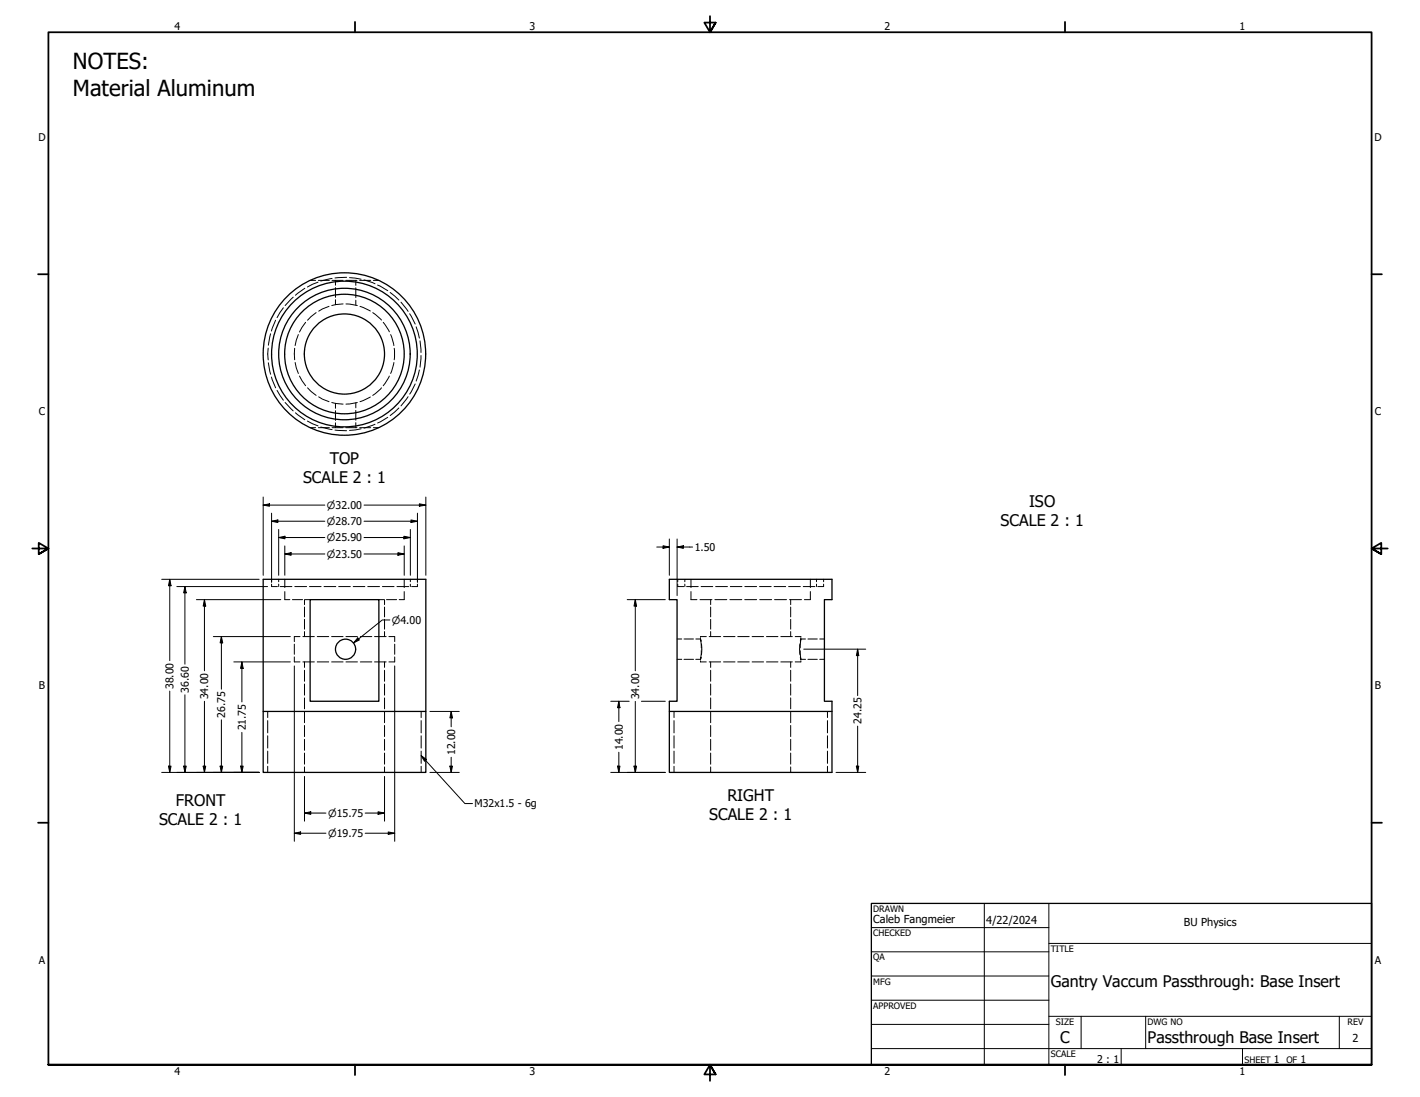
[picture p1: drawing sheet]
<svg xmlns="http://www.w3.org/2000/svg" width="559mm" height="432mm" viewBox="0 0 559 432" stroke-linecap="round" stroke-linejoin="round" font-family="sans-serif">
<!-- layer: Hidden (ANSI) -->
<g fill="none" stroke="#000" stroke-width=".39">
<path d="M122 110.4h2.2M125.3 110.4h4.3M130.7 110.4h4.3M132 110.4v1.9M132 113.2v3.8M132 118v2M135 119.6l-4.4 .7M136.1 110.4h4.4M136.1 119.6l4.5 .7M140 110.4v1.9M140 113.3v3.9M140 118.2v1.9"/>
<path d="M141.5 110.4h4.4M146.9 110.4h2.2M116 137.1v4.5M117.4 131.7l-1.3 4.3M120.3 126.9l-2.4 3.8M124.4 123.1l-3.4 2.9M129.5 120.6l-4.1 1.9M141.7 120.6l4 1.8M146.7 123.1l3.4 2.9M150.8 126.9l2.4 3.7M153.7 131.7l1.3 4.3M155.1 137.1v4.5"/>
<path d="M116.1 142.7l1.3 4.3M117.9 148l2.4 3.8M121 152.7l3.4 2.9M125.4 156.2l4.1 1.9M130.6 158.4l4.4 .7M132 158.8v1.9M140 158.6v1.9M140.6 158.4l-4.5 .7M145.7 156.3l-4 1.8M150.1 152.7l-3.4 2.9M153.2 148l-2.4 3.8M155 142.7l-1.3 4.3"/>
<path d="M122 168.3h2.2M125.3 168.3h4.3M130.7 168.3h4.3M132 161.7v3.8M132 166.4v1.9M136.1 168.3h4.4M140 161.5v3.9M140 166.4v1.9M141.5 168.3h4.4M146.9 168.3h2.2M106.9 229.9v1h2.3M106.9 228v1"/>
<path d="M109.7 228v1M109.7 229.9v1M110.3 230.9h4.6M112.1 232.9v3.1h1.9M112.1 228v3.3M115.1 236h4M116 230.9h4.6M119.8 236v2M119.8 239v3.8M120 236h2M121.8 230.9h4.6M127.5 230.9h4.6"/>
<path d="M133.3 230.9h4.6M139 230.9h4.6M144.7 230.9h4.7M149.1 236h2M150.5 230.9h4.6M151.3 236v2M151.3 239v3.8M152.1 236h4M156.2 230.9h4.6M159.1 232.9v3.1h-2M159.1 228v3.3M161.5 228v1"/>
<path d="M161.5 229.9v1M164.3 229.9v1h-2.3M164.3 228v1M266.7 229.9v1h2.3M266.7 228v1M269.5 228v1M269.5 229.9v1M270.2 230.9h4.6M271.9 232.9v3.1h2.4M271.9 228v3.3M275.5 236h4.7M275.9 230.9h4.6"/>
<path d="M279.7 236v2M279.7 239v3.8M281.3 236h4.7M281.6 230.9h4.7M287.2 236h4.7M287.4 230.9h4.6M293.1 236h4.7M293.1 230.9h4.7M298.9 230.9h4.6M299 236h4.7M304.6 230.9h4.6M304.8 236h4.7"/>
<path d="M310.3 230.9h4.7M310.7 236h4.7M311.1 236v2M311.1 239v3.8M316.1 230.9h4.6M318.9 232.9v3.1h-2.4M318.9 228v3.3M321.3 228v1M321.3 229.9v1M324.1 229.9v1h-2.3M324.1 228v1M115.8 258.6v1.9h2.2"/>
<path d="M115.8 253.6v4M118 250.6h-2.2v1.9M119.2 250.6h4.5M119.8 243.8v3.8M119.8 248.6v2M124.8 250.6h4.5M130.5 250.6h4.5M136.1 250.6h4.6M141.8 250.6h4.5M147.4 250.6h4.6M151.3 243.8v3.8M151.3 248.6v2"/>
<path d="M153 250.6h2.3v1.9M155.3 258.6v1.9h-2.3M155.3 253.6v4M266.4 251.5h1.9M266.4 259.5h1.9M269.2 251.5h3.7M269.2 259.5h3.7M273.8 259.5h1.9v.3M275.7 251.3v.2h-1.9M275.9 252.3l-.2-.8 .3 3.5M276 256.1l-.3 3.4 .2-.7M276 253.4v4.3"/>
<path d="M277.9 250.6h-2.2v.3M279.1 250.6h4.5M279.7 243.8v3.8M279.7 248.6v2M284.7 250.6h4.5M290.3 250.6h4.5M296 250.6h4.5M301.6 250.6h4.5M307.3 250.6h4.5M311.1 243.8v3.8M311.1 248.6v2M312.9 250.6h2.3v.3"/>
<path d="M314.8 253.4v4.3M314.8 256.1l.4 3.4-.2-.7M315 252.3l.2-.8-.4 3.5M315.2 251.3v.2h1.8M317 259.5h-1.8v.3M317.9 251.5h3.7M317.9 259.5h3.7M322.6 251.5h1.8M322.6 259.5h1.8M119.2 260.5h4.5M119.8 260.5v2.2M119.8 263.8v4.4"/>
<path d="M119.8 269.2v4.4M119.8 274.7v4.3M124.8 260.5h4.5M130.5 260.5h4.5M136.1 260.5h4.6M141.8 260.5h4.5M147.4 260.5h4.6M151.3 260.5v2.2M151.3 263.8v4.4M151.3 269.2v4.4M151.3 274.7v4.3M275.7 260.2v.3h2.2"/>
<path d="M279.1 260.5h4.5M279.7 260.5v2.2M279.7 263.8v4.4M279.7 269.2v4.4M279.7 274.7v4.3M284.7 260.5h4.5M290.3 260.5h4.5M296 260.5h4.5M301.6 260.5h4.5M307.3 260.5h4.5M311.1 260.5v2.2M311.1 263.8v4.4"/>
<path d="M311.1 269.2v4.4M311.1 274.7v4.3M315.2 260.2v.3h-2.3M119.8 280.1v4.4M119.8 285.6v4.3M119.8 291v4.3M119.8 296.4v4.4M151.3 280.1v4.4M151.3 285.6v4.3M151.3 291v4.3M151.3 296.4v4.4M279.7 280.1v4.4"/>
<path d="M279.7 285.6v4.3M279.7 291v4.3M279.7 296.4v4.4M311.1 280.1v4.4M311.1 285.6v4.3M311.1 291v4.3M311.1 296.4v4.4M119.8 301.9v2.1M151.3 301.9v2.1M279.7 301.9v2.1M311.1 301.9v2.1"/>
</g>
<!-- layer: Hidden Narrow (ANSI) -->
<g fill="none" stroke="#000" stroke-width=".39">
<path d="M115.4 117l-3.2 3.3M120 113.5l-3.7 2.7M125.2 111.1l-4.2 1.9M130.7 109.6l-4.5 1M136.4 109.2l-4.6 .2M137.5 109.3l4.6 .6M143.3 110.2l4.3 1.5M148.6 112.2l4 2.2M153.5 115.1l3.5 3M157.8 118.9l2.8 3.7M105.5 137v4.7M106.5 131.4l-.9 4.5"/>
<path d="M108.5 126l-1.7 4.3M111.5 121.2l-2.5 3.8M161.2 123.5l2.2 4.1M163.8 128.7l1.2 4.4M165.3 134.2l.4 4.5M165.7 140l-.4 4.5M105.6 142.8l.9 4.5M106.8 148.4l1.7 4.3M109 153.7l2.5 3.8M112.2 158.4l3.2 3.3M160.6 156.1l-2.8 3.7M163.4 151.1l-2.2 4"/>
<path d="M165 145.6l-1.2 4.4M116.3 162.5l3.7 2.7M121 165.7l4.2 1.9M126.2 168.1l4.5 1M131.8 169.3l4.6 .2M142.1 168.8l-4.6 .6M147.6 167l-4.3 1.5M152.6 164.3l-4 2.2M157 160.6l-3.5 3M105.3 280v2.4M105.3 283.7v4.8M105.3 289.6v4.8"/>
<path d="M105.3 295.7v4.8M165.7 280v2.4M165.7 283.7v4.8M165.7 289.6v4.8M165.7 295.7v4.8M265.2 280v2.4M265.2 283.7v4.8M265.2 289.6v4.8M265.2 295.7v4.8M325.6 280v2.4M325.6 283.7v4.8M325.6 289.6v4.8"/>
<path d="M325.6 295.7v4.8M105.3 301.6v2.4M165.7 301.6v2.4M265.2 301.6v2.4M325.6 301.6v2.4"/>
</g>
<!-- layer: Visible (ANSI) -->
<g fill="none" stroke="#000" stroke-width=".51">
<path d="M103.6 228h64v76h-64zM122 236h27.1v40h-27.1zM263.4 228h64v8h-3v40h3v28h-64v-28h3v-40h-3zM103.6 280h64M263.4 280h64"/>
<circle cx="135.5" cy="139.3" r="32"/>
<circle cx="135.5" cy="139.4" r="25.9"/>
<circle cx="135.5" cy="139.4" r="15.8"/>
<circle cx="135.5" cy="139.4" r="23.5"/>
<circle cx="135.5" cy="139.4" r="28.7"/>
<circle cx="136" cy="255.6" r="4"/>
</g>
<!-- layer: Border (ANSI) -->
<g fill="none" stroke="#000" stroke-width=".7">
<path d="M139.7 8.6v4.1M279.4 6.3v6.4l-2.2-3.8h4.4l-2.2 3.8 2.2-3.8M419.1 8.6v4.1M15 107.9h4M539.8 107.9h4M12.7 215.9h6.3l-3.8-2.2v4.4l3.8-2.2-3.8 2.2M546.1 215.9h-6.3l3.8-2.2v4.4l-3.8-2.2 3.8 2.2M15 323.8h4M539.8 323.8h4M19 419.1v-406.4h520.8v406.4h-520.8h520.8M139.7 419.1v4.1M419.1 419.1v4.1"/>
<path d="M281.6 422.9l-2.2-3.8 2.2 3.8h-4.4l2.2-3.8v6.3"/>
</g>
<!-- layer: Title (ANSI) -->
<g fill="none" stroke="#000" stroke-width=".39">
<path d="M387.3 355.6v63.5M412.7 355.6v63.5M342.9 365.1h69.8M342.9 374.6h69.8M412.7 371.3h127.1M342.9 384.2h69.8M342.9 393.7h69.8M342.9 412.7h196.9M342.9 403.2h69.8M412.7 400h127.1M425.4 400v12.7M441.2 412.7v6.4"/>
<path d="M450.8 400v12.7M488.9 412.7v6.4M527 400v12.7"/>
</g>
<path d="M342.9 355.6h196.9v63.5h-196.9z" fill="none" stroke="#000" stroke-width=".51"/>
<!-- layer: Dimension (ANSI) -->
<g fill="none" stroke="#000" stroke-width=".39">
<path d="M103.6 198.8l2.4-.5v1zM103.6 198.8h24.2M103.6 195.6v30.8M143.3 198.8h24.3M165 198.3l2.6 .5-2.6 .5zM167.6 195.6v30.8M106.9 205.2l2.4-.5v1zM106.9 205.2h20.9M106.9 202v27.2M109.7 211.6l2.4-.5v1zM109.7 211.6h18.1M109.7 208.4v18"/>
<path d="M112.1 218.1l2.5-.5v1zM112.1 218.1h15.7M112.1 214.9v11.5M143.3 218.1h15.8M143.3 205.2h21M143.3 211.6h18.2M156.6 217.6l2.5 .5-2.5 .5zM158.9 211.1l2.6 .5-2.6 .5zM159.1 214.9v11.5M161.5 208.4v18M161.7 204.7l2.6 .5-2.6 .5zM164.3 202v27.2"/>
<path d="M258.4 215.3h5M260.9 214.8l2.5 .5-2.5 .5zM263.4 212.2v14.2M266.4 215.3l2.5-.5v1zM266.4 215.3h6.1M266.4 212.2v22.2M63.6 228h38.4M66.8 228l.5 2.6h-1zM66.8 228v32M69.6 230.9h35.7M72.8 230.9l.5 2.5h-1zM72.8 230.9v30.5"/>
<path d="M77.3 236h33.2M80.5 236l.5 2.6h-1.1zM80.5 236v28M246.8 236h15M250 236l.5 2.6h-1zM250 236v28M83.9 250.6h30.3M87.1 250.6l.5 2.4h-1zM87.1 250.6v20.7M140.8 251.1l.6 .8-2.3 1.1zM153.4 244h-3l-11.3 9M316.3 255.5h24.4"/>
<path d="M337.5 255.5l.4 2.6h-.9zM337.5 255.5v18.3M66.8 272v32M72.8 273.5v30.5M80.5 276v28M92 260.5h22.2M95.2 260.5l.5 2.6h-1zM95.2 260.5v15.8M115.8 262.1v69.1M155.3 262.1v69.1M240.3 276h7.3M243.5 276l.5 2.6h-1z"/>
<path d="M243.5 276v8M250 276.1v27.9M252.4 276h9.4M87.1 283.3v20.7M95.2 288.3v15.7M169.2 280h11.5M177.5 280l.6 2.6h-1.1zM177.5 280v6.1M177.5 298.1v5.9M243.5 296.1v7.9M337.5 285.8v18.2M63.6 304h38.4"/>
<path d="M66.3 301.6h1l-.5 2.4zM72.3 301.6h1l-.5 2.4zM79.9 301.6h1.1l-.5 2.4zM86.6 301.6h1l-.5 2.4zM94.7 301.6h1l-.5 2.4zM119.8 305.6v17.6M148.8 319.5l2.5 .5-2.5 .5zM151.3 305.6v17.6M169.2 304h11.5M177 301.6h1.1l-.6 2.4zM240.3 304h21.5M243 301.6h1l-.5 2.4z"/>
<path d="M249.5 301.6h1l-.5 2.4zM329 304h11.7M337 301.6h.9l-.4 2.4zM115.8 328l2.5-.5v.9zM115.8 328h12.5M119.8 320l2.5-.5v1zM119.8 320h8.5M143.7 328h11.6M143.7 320h7.6M152.8 327.5l2.5 .5-2.5 .4z"/>
</g>
<g fill="#000">
<path d="M103.6 198.8l2.4-.5v1zM165 198.3l2.6 .5-2.6 .5zM106.9 205.2l2.4-.5v1zM109.7 211.6l2.4-.5v1zM112.1 218.1l2.5-.5v1zM156.6 217.6l2.5 .5-2.5 .5zM158.9 211.1l2.6 .5-2.6 .5zM161.7 204.7l2.6 .5-2.6 .5zM260.9 214.8l2.5 .5-2.5 .5zM266.4 215.3l2.5-.5v1zM66.8 228l.5 2.6h-1zM72.8 230.9l.5 2.5h-1z"/>
<path d="M80.5 236l.5 2.6h-1.1zM250 236l.5 2.6h-1zM87.1 250.6l.5 2.4h-1zM140.8 251.1l.6 .8-2.3 1.1zM337.5 255.5l.4 2.6h-.9zM95.2 260.5l.5 2.6h-1zM243.5 276l.5 2.6h-1zM177.5 280l.6 2.6h-1.1zM66.3 301.6h1l-.5 2.4zM72.3 301.6h1l-.5 2.4zM79.9 301.6h1.1l-.5 2.4zM86.6 301.6h1l-.5 2.4z"/>
<path d="M94.7 301.6h1l-.5 2.4zM119.8 320l2.5-.5v1zM177 301.6h1.1l-.6 2.4zM243 301.6h1l-.5 2.4zM249.5 301.6h1l-.5 2.4zM337 301.6h.9l-.4 2.4zM115.8 328l2.5-.5v.9zM148.8 319.5l2.5 .5-2.5 .5zM152.8 327.5l2.5 .5-2.5 .4z"/>
</g>
<!-- layer: Symbol (ANSI) -->
<path d="M165.7 297.4l2.1 1.6-.7 .7zM165.7 297.4l17.2 18.9h3" fill="none" stroke="#000" stroke-width=".39"/>
<path d="M165.7 297.4l2.1 1.6-.7 .7z" fill="#000"/>
<g font-size="8.7">
<text x="28.7" y="27.3">NOTES:</text>
<text x="28.7" y="37.7">Material Aluminum</text>
</g>
<g font-size="6.3">
<text x="129.8" y="182.5">TOP</text>
<text x="119.3" y="190.1">SCALE 2 : 1</text>
<text x="404.9" y="199.5">ISO</text>
<text x="393.8" y="207.1">SCALE 2 : 1</text>
<text x="69.2" y="317.2">FRONT</text>
<text x="286.3" y="315.2">RIGHT</text>
<text x="279.1" y="322.7">SCALE 2 : 1</text>
<text x="62.6" y="324.8">SCALE 2 : 1</text>
<text x="413.5" y="388.5">Gantry Vaccum Passthrough: Base Insert</text>
<text x="417.2" y="410.6">C</text>
<text x="451.6" y="410.7">Passthrough Base Insert</text>
</g>
<g font-size="4.3">
<text x="343.7" y="363.5">Caleb Fangmeier</text>
<text x="388.1" y="363.7">4/22/2024</text>
<text x="465.9" y="364.7">BU Physics</text>
<text x="532.2" y="410">2</text>
</g>
<g font-size="4.2">
<text x="68.7" y="11.7">4</text>
<text x="208.4" y="11.7">3</text>
<text x="348.1" y="11.7">2</text>
<text x="487.8" y="11.7">1</text>
<text x="15.1" y="55.5">D</text>
<text x="540.9" y="55.5">D</text>
<text x="15.2" y="163.4">C</text>
<text x="541" y="163.4">C</text>
<text x="273.4" y="216.9">1.50</text>
<text x="15.3" y="271.4">B</text>
<text x="68.3" y="271.3" transform="rotate(-90 68.3 271.3)">38.00</text>
<text x="74.3" y="272.7" transform="rotate(-90 74.3 272.7)">36.60</text>
<text x="82" y="275.3" transform="rotate(-90 82 275.3)">34.00</text>
<text x="251.5" y="275.3" transform="rotate(-90 251.5 275.3)">34.00</text>
<text x="541.1" y="271.4">B</text>
<text x="88.6" y="282.5" transform="rotate(-90 88.6 282.5)">26.75</text>
<text x="96.7" y="287.5" transform="rotate(-90 96.7 287.5)">21.75</text>
<text x="339" y="285" transform="rotate(-90 339 285)">24.25</text>
<text x="179.1" y="297.2" transform="rotate(-90 179.1 297.2)">12.00</text>
<text x="245" y="295.3" transform="rotate(-90 245 295.3)">14.00</text>
<text x="186.8" y="317.8">M32x1.5 - 6g</text>
<text x="15.2" y="379.3">A</text>
<text x="541" y="379.3">A</text>
<text x="431.7" y="418.3">2 : 1</text>
<text x="501.3" y="418.3">1</text>
<text x="511.8" y="418.3">1</text>
<text x="68.7" y="423.2">4</text>
<text x="208.4" y="423.2">3</text>
<text x="348.1" y="423.2">2</text>
<text x="487.8" y="423.2">1</text>
</g>
<g font-size="3.9">
<text x="128.7" y="200.3">⌀32.00</text>
<text x="128.7" y="206.6">⌀28.70</text>
<text x="128.7" y="213">⌀25.90</text>
<text x="128.7" y="219.5">⌀23.50</text>
<text x="154.2" y="245.6">⌀4.00</text>
<text x="129.1" y="321.5">⌀15.75</text>
<text x="129.1" y="329.4">⌀19.75</text>
</g>
<g font-size="3.5">
<text x="343.7" y="358.9">DRAWN</text>
<text x="343.7" y="368.5">CHECKED</text>
<text x="413.5" y="374.6">TITLE</text>
<text x="343.7" y="378">QA</text>
<text x="343.7" y="387.5">MFG</text>
<text x="343.7" y="397.1">APPROVED</text>
<text x="415.5" y="403.4">SIZE</text>
<text x="451.6" y="403.4">DWG NO</text>
<text x="530.3" y="403.4">REV</text>
<text x="413.5" y="416.1">SCALE</text>
<text x="489.7" y="418.3">SHEET</text>
<text x="506.2" y="418.3">OF</text>
</g>
</svg>
